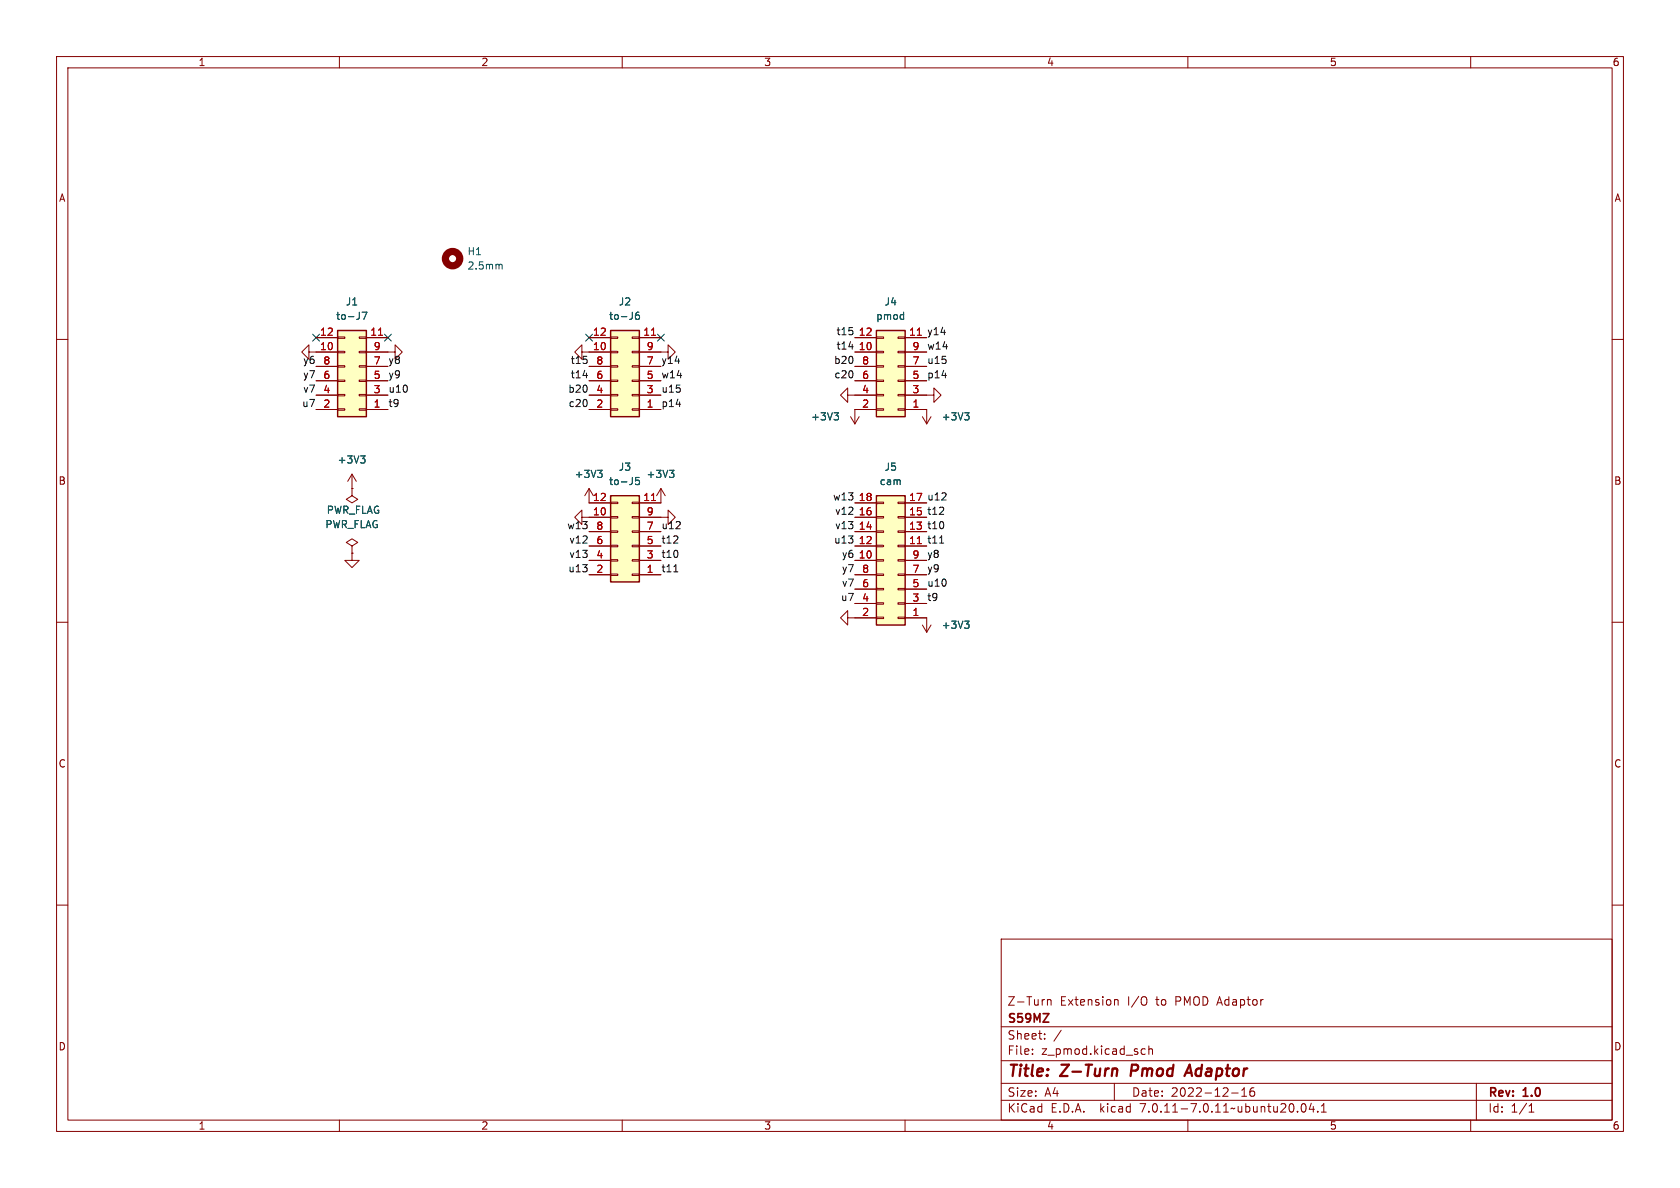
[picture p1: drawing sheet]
<svg xmlns="http://www.w3.org/2000/svg" width="297mm" height="210mm" viewBox="0 0 297 210" stroke-linecap="round" stroke-linejoin="round" font-family="sans-serif">
<g fill="none" stroke="#840000" stroke-width=".18">
<path d="M10 10h277v190h-277zM12 12h273v186h-273zM60 10v2M110 10v2M160 10v2M210 10v2M260 10v2M10 60h2M55.9 59.7h3.8M59.7 59.6h1.3v.2h-1.3zM63.5 59.6h1.3v.2h-1.3zM64.8 59.7h3.8"/>
<path d="M104.1 59.7h3.8M107.9 59.6h1.3v.2h-1.3zM111.8 59.6h1.2v.2h-1.2zM113 59.7h3.8M151.1 59.7h3.8M154.9 59.6h1.3v.2h-1.3zM158.7 59.6h1.3v.2h-1.3zM160 59.7h3.8M285 60h2M54.6 62.2v1.3l-1.3-1.3 1.3-1.2v1.2h5.1M55.9 72.4h3.8M55.9 69.9h3.8"/>
<path d="M55.9 67.3h3.8M55.9 64.8h3.8M59.7 62.1h1.3v.3h-1.3zM59.7 64.6h1.3v.3h-1.3zM59.7 67.2h1.3v.2h-1.3zM59.7 69.7h1.3v.3h-1.3zM59.7 72.3h1.3v.2h-1.3zM63.5 62.1h1.3v.3h-1.3zM63.5 64.6h1.3v.3h-1.3zM63.5 67.2h1.3v.2h-1.3zM63.5 69.7h1.3v.3h-1.3zM63.5 72.3h1.3v.2h-1.3z"/>
<path d="M64.8 62.2h5v-1.2l1.3 1.2-1.3 1.3v-1.3M64.8 72.4h3.8M64.8 69.9h3.8M64.8 67.3h3.8M64.8 64.8h3.8M102.9 62.2v1.3l-1.3-1.3 1.3-1.2v1.2h5M104.1 72.4h3.8M104.1 69.9h3.8M104.1 67.3h3.8M104.1 64.8h3.8M107.9 62.1h1.3v.3h-1.3zM107.9 64.6h1.3v.3h-1.3z"/>
<path d="M107.9 67.2h1.3v.2h-1.3zM107.9 69.7h1.3v.3h-1.3zM107.9 72.3h1.3v.2h-1.3zM111.8 62.1h1.2v.3h-1.2zM111.8 64.6h1.2v.3h-1.2zM111.8 67.2h1.2v.2h-1.2zM111.8 69.7h1.2v.3h-1.2zM111.8 72.3h1.2v.2h-1.2zM113 62.2h5.1v-1.2l1.3 1.2-1.3 1.3v-1.3M113 72.4h3.8M113 69.9h3.8M113 67.3h3.8"/>
<path d="M113 64.8h3.8M149.9 69.9v1.2l-1.3-1.2 1.3-1.3v1.3h5M150.4 73.7l.7 1.2M151.1 62.2h3.8M151.1 67.3h3.8M151.1 64.8h3.8M151.9 73.7l-.8 1.2M154.9 62.1h1.3v.3h-1.3zM154.9 64.6h1.3v.3h-1.3zM154.9 67.2h1.3v.2h-1.3zM154.9 69.7h1.3v.3h-1.3zM154.9 72.3h1.3v.2h-1.3z"/>
<path d="M154.9 72.4h-3.8v2.5M158.7 62.1h1.3v.3h-1.3zM158.7 64.6h1.3v.3h-1.3zM158.7 67.2h1.3v.2h-1.3zM158.7 69.7h1.3v.3h-1.3zM158.7 72.3h1.3v.2h-1.3zM160 69.9h5.1v-1.3l1.3 1.3-1.3 1.2v-1.2M160 72.4h3.8v2.5M160 62.2h3.8M160 67.3h3.8M160 64.8h3.8M163.1 73.7l.7 1.2"/>
<path d="M164.6 73.7l-.8 1.2M62.2 97.8v1.3h-1.2l1.2 1.2 1.3-1.2h-1.3M62.2 86.4v1.2l-1 .7 1 .6 1-.6-1-.7M62.2 86.4h.1M62.2 96.5l1-.6-1-.6-1 .6 1 .6v1.3M62.2 97.8h.1M62.2 83.8l-.7 1.3M62.2 83.8v2.6M62.2 83.8l.8 1.3M102.9 91.4v1.3l-1.3-1.3 1.3-1.2v1.2h5M104.1 99.1h3.8M104.1 96.5h3.8"/>
<path d="M104.1 94h3.8M104.1 86.4v2.5h3.8M104.1 86.4l-.7 1.2M104.1 86.4l.8 1.2M107.9 88.8h1.3v.2h-1.3zM107.9 91.3h1.3v.3h-1.3zM107.9 93.9h1.3v.2h-1.3zM107.9 96.4h1.3v.2h-1.3zM107.9 98.9h1.3v.3h-1.3zM111.8 88.8h1.2v.2h-1.2zM111.8 91.3h1.2v.3h-1.2zM111.8 93.9h1.2v.2h-1.2z"/>
<path d="M111.8 96.4h1.2v.2h-1.2zM111.8 98.9h1.2v.3h-1.2zM113 91.4h5.1v-1.2l1.3 1.2-1.3 1.3v-1.3M113 99.1h3.8M113 96.5h3.8M113 94h3.8M116.8 86.4v2.5h-3.8M116.8 86.4l-.7 1.2M116.8 86.4l.8 1.2M151.1 99.1h3.8M151.1 96.5h3.8M151.1 94h3.8"/>
<path d="M151.1 91.4h3.8M151.1 88.9h3.8M154.9 88.8h1.3v.2h-1.3zM154.9 91.3h1.3v.3h-1.3zM154.9 93.9h1.3v.2h-1.3zM154.9 96.4h1.3v.2h-1.3zM154.9 98.9h1.3v.3h-1.3zM158.7 88.8h1.3v.2h-1.3zM158.7 91.3h1.3v.3h-1.3zM158.7 93.9h1.3v.2h-1.3zM158.7 96.4h1.3v.2h-1.3zM158.7 98.9h1.3v.3h-1.3z"/>
<path d="M160 99.1h3.8M160 96.5h3.8M160 94h3.8M160 91.4h3.8M160 88.9h3.8M10 110h2M104.1 101.6h3.8M107.9 101.5h1.3v.2h-1.3zM111.8 101.5h1.2v.2h-1.2zM113 101.6h3.8M149.9 109.2v1.3l-1.3-1.3 1.3-1.2v1.2h5M151.1 106.7h3.8"/>
<path d="M151.1 104.1h3.8M151.1 101.6h3.8M154.9 101.5h1.3v.2h-1.3zM154.9 104h1.3v.3h-1.3zM154.9 106.6h1.3v.2h-1.3zM154.9 109.1h1.3v.2h-1.3zM158.7 101.5h1.3v.2h-1.3zM158.7 104h1.3v.3h-1.3zM158.7 106.6h1.3v.2h-1.3zM158.7 109.1h1.3v.2h-1.3zM160 109.2h3.8v2.6M160 106.7h3.8"/>
<path d="M160 104.1h3.8M160 101.6h3.8M163.1 110.5l.7 1.3M164.6 110.5l-.8 1.3M285 110h2M10 160h2M285 160h2M177 166h108v32h-108zM185.2 176.7v1M185.2 176.8l.2-.1 .3 .1 .1 .9M197.1 176.8h.5l.1 .9M60 198v2"/>
<path d="M110 198v2M160 198v2M177 194.5h108M177 191.5h108M177 187.5h108M177 181.5h108M182.5 186.3v.1M182.5 185.5v.1M184.7 183.6v.1M184.7 182.8v.1M187.6 182.1l-1.3 2M197 191.5v3"/>
<path d="M201.9 186.3h.6M201.9 185.5h.6M203.1 185.5l.2-.1 .4 .1v.9M203.1 184.9v1.5M210 198v2M217.7 193.2h1.2M219.5 193.8h.9M219.5 192.7l.5-.4v1.5M221.2 192.4a1.17 1.17 0 0 0-.1 1.3h.6l.1-.5-.3-.3h-.3l-.2 .3M229.4 196.5v.1M230.2 195.2l.2-.1a.81 .81 0 0 1 .6 .6 .81 .81 0 0 1-.3 .8l-.2 .1a.81 .81 0 0 1-.3-1.4zM231.8 195l-.3 1.1h.9"/>
<path d="M232.2 195.6v1M233 196.5v.1M233.6 196.6h.9M233.6 195.5l.4-.4v1.5M260 198v2M261 191.5v6.5M270.3 196.6h.9M270.3 195.5l.4-.4v1.5"/>
</g>
<path d="M197.5 189l-.1 1.2M200.1 188.2l-.2 2M209.4 190.2l.9-2 .4 2M209.7 189.6h.9" fill="none" stroke="#840000" stroke-width=".4"/>
<g fill="none" stroke="#006464" stroke-width=".18">
<path d="M64 55.2h.9l-.6 1.3M88.4 46.7l.4 .2v.7M112.9 55.2l-.3 .1a.86 .86 0 0 0 0 1.2l.4-.2 .1-.4-.3-.2h-.3l-.2 .2M147.5 73h.7l-.4 .5M148 73.5l.2 .2v.3l-.2 .2M170.5 73h.8l-.4 .5M171.1 73.5l.2 .2v.3l-.2 .2M63.7 80.6h.8l-.4 .5M64.3 81.1l.2 .2v.3l-.2 .3M105.7 83.1h.7l-.4 .5M106.2 83.6l.2 .3v.3l-.2 .2M113 84.4h-.6l-.1 .6 .2-.1h.4l.2 .2-.1 .4-.2 .2-.5-.2"/>
<path d="M118.4 83.1h.7l-.4 .5M118.9 83.6l.2 .3v.3l-.2 .2M170.5 109.8h.8l-.4 .5M171.1 110.3l.2 .2v.3l-.2 .3"/>
</g>
<g fill="#ffffc2" stroke="#ffffc2" stroke-width=".18">
<path d="M154.9 58.4h5.1v15.3h-5.1z"/>
<path d="M154.9 87.6h5.1v22.9h-5.1z"/>
<path d="M107.9 58.4h5.1v15.3h-5.1z"/>
<path d="M107.9 87.6h5.1v15.3h-5.1z"/>
<path d="M59.7 58.4h5.1v15.3h-5.1z"/>
</g>
<path d="M59.7 58.4h5.1v15.3h-5.1zM107.9 58.4h5.1v15.3h-5.1zM154.9 58.4h5.1v15.3h-5.1zM107.9 87.6h5.1v15.3h-5.1zM154.9 87.6h5.1v22.9h-5.1z" fill="none" stroke="#840000" stroke-width=".25"/>
<path d="M66.9 59.3h.7M115.2 59.3h.7M162.2 59.3h.7M115.2 88.5h.7M162.2 96.1h.7" fill="none" stroke="#a90000" stroke-width=".18"/>
<circle cx="80" cy="45.7" r="1.27" fill="none" stroke="#840000" stroke-width="1.3"/>
<path d="M150.7 58.5v.6M103.1 66.4h.8M103.7 63.6v.5M150.1 61.3h.7M119.1 96h.7M119.8 94.9v.4M166 90.9h.8M166.1 96h.7M166.8 89.8v.4M119.1 101.1h.7" fill="none" stroke="#0f0f0f" stroke-width=".18"/>
<path d="M55.3 59.1l1.2 1.2M56.5 59.1l-1.2 1.2M68 59.1l1.2 1.2M69.2 59.1l-1.2 1.2M103.5 59.1l1.2 1.2M104.7 59.1l-1.2 1.2M116.2 59.1l1.2 1.2M117.4 59.1l-1.2 1.2" fill="none" stroke="#000084" stroke-width=".18"/>
<g font-size="2.8" fill="#840000">
<text x="178" y="190.9">Title:</text>
<text x="187.7" y="190.9">Z-Turn</text>
<text x="200.7" y="190.9">Pmod</text>
<text x="211.4" y="190.9">Adaptor</text>
</g>
<g font-size="2.1" fill="#840000">
<text x="178" y="178">Z-Turn</text>
<text x="187.4" y="178">Extension</text>
<text x="199.4" y="178">I/O</text>
<text x="204.5" y="178">to</text>
<text x="208.1" y="178">PMOD Adaptor</text>
<text x="178" y="184">Sheet:</text>
<text x="178" y="181.2">S59MZ</text>
<text x="178" y="186.7">File:</text>
<text x="184.1" y="186.7">z_pmod.kicad_sch</text>
<text x="178" y="196.9">KiCad</text>
<text x="178" y="194.1">Size:</text>
<text x="184.7" y="194.1">A4</text>
<text x="185.7" y="196.9">E.D.A.</text>
<text x="194.6" y="196.9">kicad</text>
<text x="200" y="194.1">Date:</text>
<text x="201.8" y="196.9">7.0.11-7.0.11~ubuntu20.04.1</text>
<text x="207" y="194.1">2022-12-16</text>
<text x="263" y="194.3">Rev:</text>
<text x="263" y="196.9">Id:</text>
<text x="267.1" y="196.9">1/1</text>
<text x="269.4" y="194.3">1.0</text>
</g>
<g font-size="1.8" fill="#840000">
<text x="35" y="11.9">1</text>
<text x="85" y="11.9">2</text>
<text x="135" y="11.9">3</text>
<text x="185" y="11.9">4</text>
<text x="235" y="11.9">5</text>
<text x="285" y="11.9">6</text>
<text x="10.3" y="35.9">A</text>
<text x="285.3" y="35.9">A</text>
<text x="10.3" y="85.9">B</text>
<text x="285.3" y="85.9">B</text>
<text x="10.3" y="135.9">C</text>
<text x="285.3" y="135.9">C</text>
<text x="10.3" y="185.9">D</text>
<text x="285.3" y="185.9">D</text>
<text x="35" y="199.9">1</text>
<text x="85" y="199.9">2</text>
<text x="135" y="199.9">3</text>
<text x="185" y="199.9">4</text>
<text x="235" y="199.9">5</text>
<text x="285" y="199.9">6</text>
</g>
<g font-size="1.8" fill="#006464">
<text x="82.6" y="45.3">H1</text>
<text x="82.6" y="47.9">2.5mm</text>
<text x="59.3" y="56.7">to-J7</text>
<text x="61" y="54.2">J1</text>
<text x="107.6" y="56.7">to-J6</text>
<text x="109.3" y="54.2">J2</text>
<text x="154.8" y="56.7">pmod</text>
<text x="156.3" y="54.2">J4</text>
<text x="143.3" y="74.5">+3V3</text>
<text x="166.4" y="74.5">+3V3</text>
<text x="59.6" y="82.1">+3V3</text>
<text x="109.3" y="83.4">J3</text>
<text x="156.3" y="83.4">J5</text>
<text x="101.5" y="84.7">+3V3</text>
<text x="107.6" y="86">to-J5</text>
<text x="114.2" y="84.7">+3V3</text>
<text x="155.4" y="86">cam</text>
<text x="57.4" y="93.6">PWR_FLAG</text>
<text x="57.7" y="91">PWR_FLAG</text>
<text x="166.4" y="111.4">+3V3</text>
</g>
<g font-size="1.8" fill="#a90000">
<text x="56.5" y="59.4">12</text>
<text x="65.4" y="59.4">11</text>
<text x="104.7" y="59.4">12</text>
<text x="113.6" y="59.4">11</text>
<text x="151.7" y="59.4">12</text>
<text x="160.6" y="59.4">11</text>
<text x="56.5" y="62">10</text>
<text x="57.1" y="64.5">8</text>
<text x="66" y="64.5">7</text>
<text x="66" y="62">9</text>
<text x="104.7" y="62">10</text>
<text x="105.3" y="64.5">8</text>
<text x="114.2" y="64.5">7</text>
<text x="114.2" y="62">9</text>
<text x="151.7" y="62">10</text>
<text x="152.3" y="64.5">8</text>
<text x="161.2" y="64.5">7</text>
<text x="161.2" y="62">9</text>
<text x="57.1" y="69.6">4</text>
<text x="57.1" y="67.1">6</text>
<text x="66" y="69.6">3</text>
<text x="66" y="67.1">5</text>
<text x="105.3" y="69.6">4</text>
<text x="105.3" y="67.1">6</text>
<text x="114.2" y="69.6">3</text>
<text x="114.2" y="67.1">5</text>
<text x="152.3" y="69.6">4</text>
<text x="152.3" y="67.1">6</text>
<text x="161.2" y="69.6">3</text>
<text x="161.2" y="67.1">5</text>
<text x="57.1" y="72.1">2</text>
<text x="66" y="72.1">1</text>
<text x="105.3" y="72.1">2</text>
<text x="114.2" y="72.1">1</text>
<text x="152.3" y="72.1">2</text>
<text x="161.2" y="72.1">1</text>
<text x="104.7" y="88.6">12</text>
<text x="113.6" y="88.6">11</text>
<text x="151.7" y="88.6">18</text>
<text x="160.6" y="88.6">17</text>
<text x="104.7" y="91.2">10</text>
<text x="105.3" y="93.7">8</text>
<text x="114.2" y="93.7">7</text>
<text x="114.2" y="91.2">9</text>
<text x="151.7" y="93.7">14</text>
<text x="151.7" y="91.2">16</text>
<text x="160.6" y="93.7">13</text>
<text x="160.6" y="91.2">15</text>
<text x="105.3" y="101.3">2</text>
<text x="105.3" y="98.8">4</text>
<text x="105.3" y="96.3">6</text>
<text x="114.2" y="101.3">1</text>
<text x="114.2" y="98.8">3</text>
<text x="114.2" y="96.3">5</text>
<text x="151.7" y="98.8">10</text>
<text x="151.7" y="96.3">12</text>
<text x="152.3" y="101.3">8</text>
<text x="160.6" y="96.3">11</text>
<text x="161.2" y="101.3">7</text>
<text x="161.2" y="98.8">9</text>
<text x="152.3" y="106.4">4</text>
<text x="152.3" y="103.9">6</text>
<text x="161.2" y="106.4">3</text>
<text x="161.2" y="103.9">5</text>
<text x="152.3" y="109">2</text>
<text x="161.2" y="109">1</text>
</g>
<g font-size="1.8" fill="#0f0f0f">
<text x="147.8" y="59.3">t15</text>
<text x="163.8" y="59.3">y14</text>
<text x="53.5" y="64.4">y6</text>
<text x="68.6" y="64.4">y8</text>
<text x="100.8" y="64.4">t15</text>
<text x="116.8" y="64.4">y14</text>
<text x="147.4" y="64.4">b20</text>
<text x="147.8" y="61.9">t14</text>
<text x="163.8" y="61.9">w14</text>
<text x="163.8" y="64.4">u15</text>
<text x="53.5" y="69.5">v7</text>
<text x="53.5" y="67">y7</text>
<text x="68.6" y="67">y9</text>
<text x="68.6" y="69.5">u10</text>
<text x="100.4" y="69.5">b20</text>
<text x="100.8" y="67">t14</text>
<text x="116.8" y="69.5">u15</text>
<text x="116.8" y="67">w14</text>
<text x="147.4" y="67">c20</text>
<text x="163.8" y="67">p14</text>
<text x="53.3" y="72">u7</text>
<text x="68.6" y="72">t9</text>
<text x="100.4" y="72">c20</text>
<text x="116.8" y="72">p14</text>
<text x="147.2" y="88.6">w13</text>
<text x="163.8" y="88.6">u12</text>
<text x="100.2" y="93.6">w13</text>
<text x="116.8" y="93.6">u12</text>
<text x="147.5" y="91.1">v12</text>
<text x="147.5" y="93.6">v13</text>
<text x="163.8" y="93.6">t10</text>
<text x="163.8" y="91.1">t12</text>
<text x="100.4" y="101.3">u13</text>
<text x="100.6" y="98.7">v13</text>
<text x="100.6" y="96.2">v12</text>
<text x="116.8" y="101.3">t11</text>
<text x="116.8" y="96.2">t12</text>
<text x="116.8" y="98.7">t10</text>
<text x="147.4" y="96.2">u13</text>
<text x="148.7" y="98.7">y6</text>
<text x="148.7" y="101.3">y7</text>
<text x="163.8" y="96.2">t11</text>
<text x="163.8" y="101.3">y9</text>
<text x="163.8" y="98.7">y8</text>
<text x="148.6" y="106.3">u7</text>
<text x="148.7" y="103.8">v7</text>
<text x="163.8" y="106.3">t9</text>
<text x="163.8" y="103.8">u10</text>
</g>
</svg>
